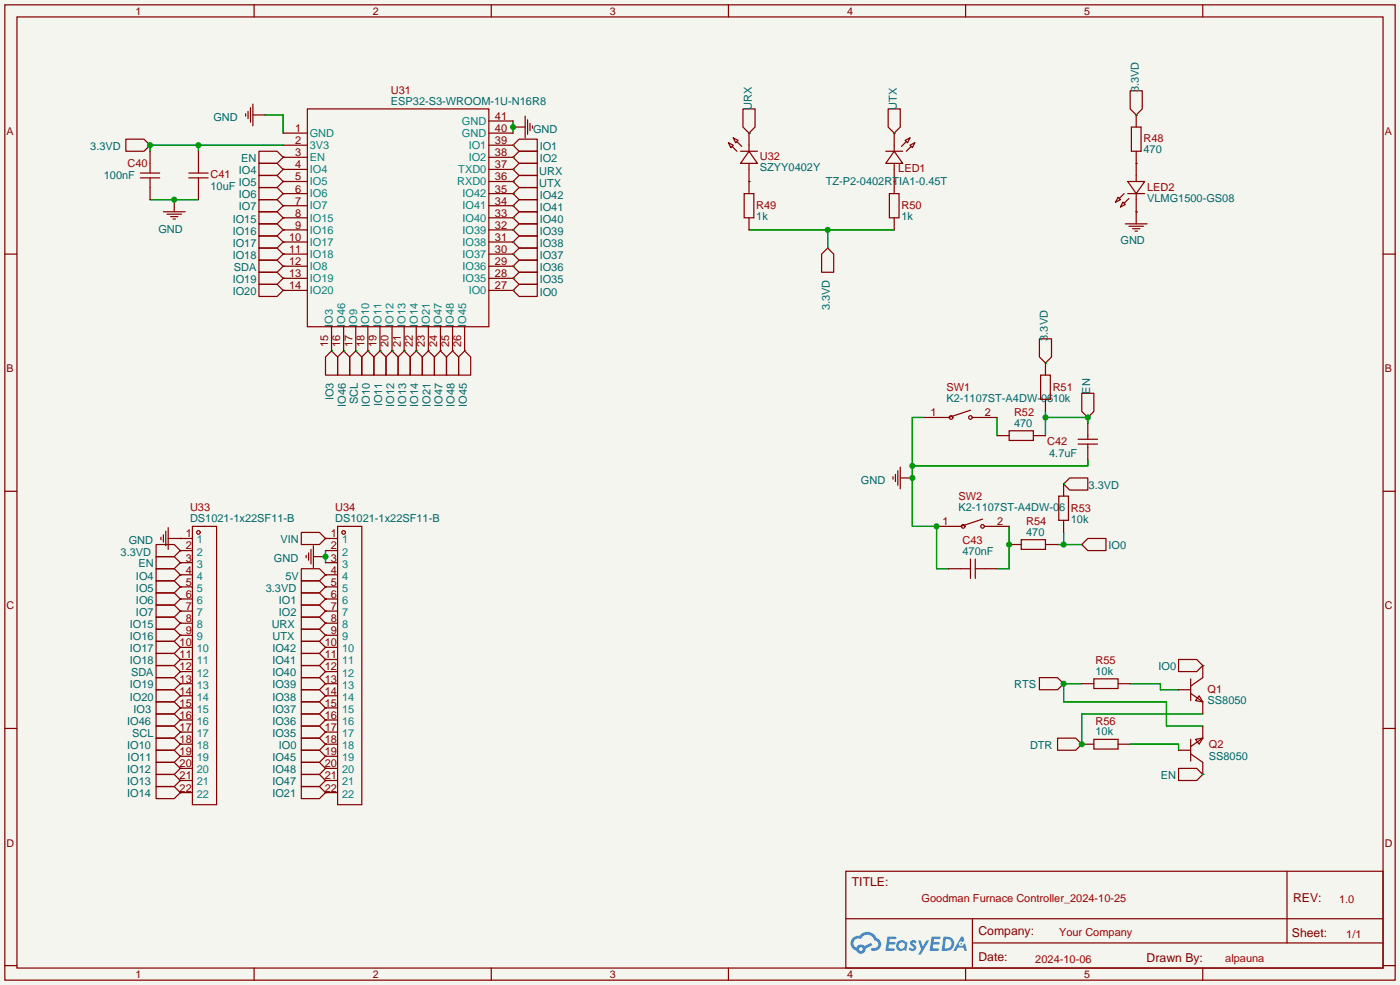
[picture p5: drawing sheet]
<svg xmlns="http://www.w3.org/2000/svg" width="294mm" height="207mm" viewBox="0 0 294 207" stroke-linecap="round" stroke-linejoin="round" font-family="sans-serif">
<path d="M0 0h293.9v206.8h-293.9z" fill="#f5f5f0"/>
<g fill="none" stroke="#850000" stroke-width=".25">
<path d="M1 1h291.9v204.7h-291.9zM3.6 3.6h286.7v199.6h-286.7zM53.3 1v2.6M103.1 1v2.6M152.9 1v2.6M202.7 1v2.6M252.5 1v2.6M1 53.3h2.6M290.3 53.3h2.6M1 103.1h2.6M290.3 103.1h2.6M1 152.9h2.6"/>
<path d="M290.3 152.9h2.6M177.5 182.9h112.8v20.3h-112.8zM177.6 192.8h112.6M204.1 197.9h86.1M204.1 192.8v10.2M270.2 182.9v15M1 202.7h2.6M53.3 203.2v2.5M103.1 203.2v2.5M152.9 203.2v2.5M202.7 203.2v2.5M252.5 203.2v2.5"/>
<path d="M290.3 202.7h2.6"/>
</g>
<g fill="#5487ff">
<path d="M191.2 197.5l.5-.2 .4 .1 .3 .3-.2 .4a.33 .33 0 0 0-.3-.3 .33 .33 0 0 0-.4 .1l.1 .1a.86 .86 0 0 1 .7 .7 .86 .86 0 0 1-.3 .8l-.7 .1-.6-.4 .4-.4 .5 .3 .2-.1v-.2a.88 .88 0 0 1-.6-1.3z"/>
<path d="M192.7 197.4h.6l.4 1.3 .8-1.3h.6l-1.8 3h-.6l.6-1.1z"/>
<path d="M186.3 196.6h1.6l.3 .1-.1 .4h-1.3l-.1 .6h1.1l.2 .3-.3 .3h-1.1l-.1 .8h1.2l.1 .2-.1 .2-1.8 .1z"/>
<path d="M195.6 196.6h1.6l.2 .1v.4h-1.3l-.1 .6h1.1l.2 .3-.3 .3h-1.1l-.1 .8h1.2l.1 .2-.1 .2-1.9 .1z"/>
<path d="M201.7 196.6h.5l.3 .9-.5 .2a.5 .5 0 0 0-.7 .2 .5 .5 0 0 0 .3 .7 .5 .5 0 0 0 .6-.4l.4-.2 .4 1.6h-.6l-.1-.7h-1.2l-.4 .7h-.6z"/>
<path d="M198 196.6l-.4 3h1a1.51 1.51 0 0 0 1.7-1.5 1.51 1.51 0 0 0-1.8-1.5zM198.6 197.1a1.02 1.02 0 0 1 1.1 1.2 1.02 1.02 0 0 1-1.4 .8z"/>
<path d="M188.5 197.6a1.11 1.11 0 0 0-.3 1.6 1.11 1.11 0 0 0 1.6 .2l.5 .2 .2-1.7-.4-.2a1.02 1.02 0 0 0-1.6-.1zM188.6 198.5a.67 .67 0 0 1 1.3 0 .67 .67 0 0 1-1.3 0z"/>
<path d="M179 196.9a1.58 1.58 0 0 0 .8 2.6 1.01 1.01 0 0 0 1.1 .7 1.01 1.01 0 0 0 .8-1.1l1.4-.7-.3-.5-1.3 .7a1.03 1.03 0 0 0-1.7 .3 1 1 0 0 1-.5-1.4 1 1 0 0 1 1.4-.3 1.49 1.49 0 0 1 1.5-1 1.49 1.49 0 0 1 1.4 1.2 .82 .82 0 0 1 .7 1.1 .82 .82 0 0 1-1.2 .5l-.3 .1v.3a1.4 1.4 0 0 0 2-.6 1.4 1.4 0 0 0-.8-1.9 2.19 2.19 0 0 0-3.7-.5l-.8 .1zM180.3 199.2a.4 .4 0 0 1 .8 0 .4 .4 0 0 1-.8 0z"/>
<circle cx="201.8" cy="198.1" r=".19"/>
</g>
<g fill="none" stroke="#850000" stroke-width=".25">
<path d="M237.2 19.1h2.6v3.8l-1.3 1.2-1.3-1.2zM26.4 29.2h3.8l1.3 1.3-1.3 1.3h-3.8zM29.5 36.3h4M29.5 37.3h4M31.5 30.5h.1M31.5 31.8v4.5M31.5 37.3v4.6M39.6 36.3h4.1M39.6 37.3h4.1M41.7 31.8v4.5M41.7 37.3v4.6M51.6 23.9v.5"/>
<path d="M52.1 23.4v1.5M52.6 22.6v3.1M53.1 24.1h2.5M53.1 21.8v4.6M54.4 39.4h3.8l1.2 1.2-1.2 1.3h-3.8zM54.4 36.8h3.8l1.2 1.3-1.2 1.3h-3.8zM54.4 34.3h3.8l1.2 1.3-1.2 1.2h-3.8zM54.4 31.8h3.8l1.2 1.2-1.2 1.3h-3.8zM55.6 24.1h.1M59.4 38.1h.1M59.4 35.6h.1M59.4 33h.1"/>
<path d="M59.4 38.1h5.1M59.4 35.6h5.1M59.4 33h5.1M59.4 30.5h5.1M59.4 27.9h5.1M64.5 22.9h38.1v45.7h-38.1zM102.6 25.4h5.1M102.6 38.1h5.1M102.6 35.6h5.1M102.6 33h5.1M102.6 30.5h5.1M102.6 27.9h5.1"/>
<path d="M107.7 33l1.3-1.2h3.8v2.5h-3.8zM107.7 33h.1M107.7 30.5h.1M107.7 38.1l1.3-1.3h3.8v2.6h-3.8zM107.7 38.1h.1M107.7 35.6h.1M107.7 26.7h.1M107.7 26.7h2.5M109 29.2h3.8v2.6h-3.8l-1.3-1.3zM109 34.3h3.8v2.5h-3.8l-1.3-1.2zM110.2 24.4v4.6M110.7 25.1v3.1"/>
<path d="M111.3 25.9v1.5M111.8 26.4v.5M152.9 30l1 .5-.5 .5zM153.7 30.7l1 1.1M153.9 29l1 .5-.5 .5zM154.7 29.7l1 1M155.4 31.8h3.6M156 22.9h2.5v3.8l-1.3 1.2-1.2-1.2zM157.2 27.9h.1M157.2 31.8l1.8 2.5h-3.6zM157.2 27.9v3.9M157.2 34.3v6.3"/>
<path d="M185.9 31.8h3.6M186.4 22.9h2.6v3.8l-1.3 1.2-1.3-1.2zM187.7 27.9h.1M187.7 31.8l1.8 2.5h-3.6zM187.7 27.9v3.9M187.7 34.3v6.3M190 29.5l1-.5-.5 1zM190.2 29.7l-1 1M191 30.5l1-.5-.5 1zM191.3 30.7l-1.1 1.1M236.7 38.1h3.6l-1.8 2.5zM237.5 26.7h2v5.1h-2z"/>
<path d="M238.5 24.1h.1M238.5 24.1v2.6M238.5 31.8v6.3M34.3 44.5h4.6M35.1 45h3M35.8 45.5h1.5M36.3 46h.5M36.6 41.9h.1M36.6 41.9v2.6M54.4 59.7h3.8l1.2 1.3-1.2 1.2h-3.8zM54.4 57.2h3.8l1.2 1.2-1.2 1.3h-3.8zM54.4 52.1h3.8l1.2 1.2-1.2 1.3h-3.8z"/>
<path d="M54.4 49.5h3.8l1.2 1.3-1.2 1.3h-3.8zM54.4 47h3.8l1.2 1.3-1.2 1.2h-3.8zM54.4 44.5h3.8l1.2 1.2-1.2 1.3h-3.8zM54.4 54.6h3.8l1.2 1.3-1.2 1.3h-3.8zM54.4 41.9h3.8l1.2 1.3-1.2 1.3h-3.8zM59.4 58.4h.1M59.4 53.3h.1M59.4 50.8h.1M59.4 48.3h.1M59.4 45.7h.1M59.4 55.9h.1M59.4 43.2h.1"/>
<path d="M59.4 40.6h.1M59.4 40.6h5.1M59.4 58.4h5.1M59.4 55.9h5.1M59.4 53.3h5.1M59.4 50.8h5.1M59.4 48.3h5.1M59.4 45.7h5.1M59.4 43.2h5.1M102.6 40.6h5.1M102.6 58.4h5.1M102.6 55.9h5.1"/>
<path d="M102.6 53.3h5.1M102.6 50.8h5.1M102.6 48.3h5.1M102.6 45.7h5.1M102.6 43.2h5.1M107.7 58.4l1.3-1.2h3.8v2.5h-3.8zM107.7 58.4h.1M107.7 55.9l1.3-1.3h3.8v2.6h-3.8zM107.7 55.9h.1M107.7 53.3h.1M107.7 50.8l1.3-1.3h3.8v2.6h-3.8zM107.7 50.8h.1"/>
<path d="M107.7 40.6l1.3-1.2h3.8v2.5h-3.8zM107.7 40.6h.1M107.7 43.2l1.3-1.3h3.8v2.6h-3.8zM107.7 43.2h.1M107.7 45.7l1.3-1.2h3.8v2.5h-3.8zM107.7 45.7h.1M107.7 48.3h.1M109 52.1h3.8v2.5h-3.8l-1.3-1.3zM109 47h3.8v2.5h-3.8l-1.3-1.2zM156.2 40.6h2v5.1h-2zM157.2 45.7v2.6M173.7 52.1l1.3 1.2v3.9h-2.5v-3.9z"/>
<path d="M173.7 52.1h.1M186.7 40.6h2v5.1h-2zM187.7 45.7v2.6M234.7 41.4l.5 .5-1 .5zM235.7 42.4l.5 .5-1 .5zM236 40.6l-1.1 1.1M236.2 47h4.6M236.7 40.6h3.6M237 47.5h3M237 41.7l-1 1M237.7 48h1.6M238.3 48.5h.5"/>
<path d="M238.5 44.5h.1M238.5 40.6v6.4M59.4 61h.1M59.4 61h5.1M68.3 74.9l1.3-1.2 1.3 1.2v3.8h-2.6zM69.6 73.7h.1M69.6 68.6v5.1M72.1 73.7l1.3 1.2v3.8h-2.5v-3.8zM72.1 73.7h.1M72.1 68.6v5.1M74.7 73.7l1.2 1.2v3.8h-2.5v-3.8zM74.7 73.7h.1"/>
<path d="M74.7 68.6v5.1M77.2 73.7l1.3 1.2v3.8h-2.6v-3.8zM77.2 73.7h.1M77.2 68.6v5.1M79.8 73.7l1.2 1.2v3.8h-2.5v-3.8zM79.8 73.7h.1M79.8 68.6v5.1M82.3 73.7l1.3 1.2v3.8h-2.6v-3.8zM82.3 73.7h.1M82.3 68.6v5.1M84.8 73.7l1.3 1.2v3.8h-2.5v-3.8zM84.8 73.7h.1"/>
<path d="M84.8 68.6v5.1M87.4 73.7l1.2 1.2v3.8h-2.5v-3.8zM87.4 73.7h.1M87.4 68.6v5.1M89.9 73.7l1.3 1.2v3.8h-2.6v-3.8zM89.9 73.7h.1M89.9 68.6v5.1M92.5 73.7l1.2 1.2v3.8h-2.5v-3.8zM92.5 73.7h.1M92.5 68.6v5.1M95 73.7l1.3 1.2v3.8h-2.6v-3.8zM95 73.7h.1"/>
<path d="M95 68.6v5.1M96.3 74.9l1.2-1.2 1.3 1.2v3.8h-2.5zM97.5 73.7h.1M97.5 68.6v5.1M102.6 61h5.1M107.7 61l1.3-1.3h3.8v2.5h-3.8zM107.7 61h.1M218.2 71.1h2.5v3.8l-1.2 1.3-1.3-1.3zM218.4 78.7h2.1v5.1h-2.1zM219.5 76.2h.1M219.5 76.2v2.5M188 99.6v1.5"/>
<path d="M188.5 98.8v3.1M189 98v4.6M203.7 86.1l-4.6 1.5h-5M204.2 87.6h5.1M209.3 91.4h2.5M211.8 90.4h5.1v2.1h-5.1zM216.9 91.4h2.6M219.5 83.8v2.6M226.3 93.2h4.1M226.3 92.2h4.1M227.1 82.6h2.5v3.8l-1.3 1.2-1.2-1.2zM228.3 87.6h.1"/>
<path d="M228.3 88.9v3.3M228.3 93.2v3.3M32.8 119.4h3.8l1.2 1.3-1.2 1.2h-3.8zM32.8 116.8h3.8l1.2 1.3-1.2 1.3h-3.8zM32.8 114.3h3.8l1.2 1.3-1.2 1.2h-3.8zM33.8 112.8v.5M34.3 112.3v1.5M34.8 111.5v3.1M35.3 113h5.1M35.3 110.7v4.6M37.8 118.1h.1M37.8 115.6h.1"/>
<path d="M37.8 113h.1M37.8 118.1h2.6M37.8 115.6h2.6M40.4 110.5h5.1v58.4h-5.1zM63.2 111.8h3.9l1.2 1.2-1.2 1.3h-3.9zM63.2 119.4h3.9l1.2 1.3-1.2 1.2h-3.9zM64.3 116.6v.5M64.8 116.1v1.5M65.3 115.3v3.1M65.8 116.8h2.5M65.8 114.6v4.5M68.3 113h.1"/>
<path d="M68.3 116.8h.1M68.3 113h2.6M68.3 118.1h2.6M68.3 115.6h2.6M70.9 110.5h5v58.4h-5zM187.5 100.1v.5M189 100.3h2.5M191.5 100.3h.1M199.1 119.4h4.6M203.7 117.3v4.1M204.7 117.3v4.1M204.7 119.4h4.6"/>
<path d="M206.2 109l-4.5 1.5h-5.1M206.8 110.5h5M211.8 114.3h2.6M214.4 113.3h5.1v2h-5.1zM219.5 114.3h2.5M222.2 104.1h2.1v5.1h-2.1zM223.3 101.6h.1M223.3 101.6v2.5M223.3 109.2v2.6M224.5 100.3h3.8v2.6h-3.8l-1.2-1.3zM227.1 114.3l1.2-1.3h3.9v2.6h-3.9zM227.1 114.3h.1"/>
<path d="M32.8 139.7h3.8l1.2 1.3-1.2 1.2h-3.8zM32.8 137.2h3.8l1.2 1.2-1.2 1.3h-3.8zM32.8 134.6h3.8l1.2 1.3-1.2 1.3h-3.8zM32.8 132.1h3.8l1.2 1.3-1.2 1.2h-3.8zM32.8 129.5h3.8l1.2 1.3-1.2 1.3h-3.8zM32.8 127h3.8l1.2 1.3-1.2 1.2h-3.8zM32.8 124.5h3.8l1.2 1.2-1.2 1.3h-3.8zM32.8 121.9h3.8l1.2 1.3-1.2 1.3h-3.8zM37.8 138.4h.1M37.8 135.9h.1M37.8 133.4h.1M37.8 130.8h.1"/>
<path d="M37.8 128.3h.1M37.8 125.7h.1M37.8 123.2h.1M37.8 120.7h.1M37.8 138.4h2.6M37.8 135.9h2.6M37.8 133.4h2.6M37.8 130.8h2.6M37.8 128.3h2.6M37.8 125.7h2.6M37.8 123.2h2.6M37.8 120.7h2.6"/>
<path d="M63.2 121.9h3.9l1.2 1.3-1.2 1.3h-3.9zM63.2 124.5h3.9l1.2 1.2-1.2 1.3h-3.9zM63.2 127h3.9l1.2 1.3-1.2 1.2h-3.9zM63.2 129.5h3.9l1.2 1.3-1.2 1.3h-3.9zM63.2 132.1h3.9l1.2 1.3-1.2 1.2h-3.9zM63.2 134.6h3.9l1.2 1.3-1.2 1.3h-3.9zM63.2 137.2h3.9l1.2 1.2-1.2 1.3h-3.9zM63.2 139.7h3.9l1.2 1.3-1.2 1.2h-3.9zM68.3 120.7h.1M68.3 123.2h.1M68.3 125.7h.1M68.3 128.3h.1"/>
<path d="M68.3 130.8h.1M68.3 133.4h.1M68.3 135.9h.1M68.3 138.4h.1M68.3 138.4h2.6M68.3 135.9h2.6M68.3 133.4h2.6M68.3 130.8h2.6M68.3 128.3h2.6M68.3 125.7h2.6M68.3 123.2h2.6M68.3 120.7h2.6"/>
<path d="M247.4 138.4h3.8l1.3 1.3-1.3 1.3h-3.8zM252.5 139.7h.1M252.5 139.7v2.5l-2.6 1.8M32.8 157.5h3.8l1.2 1.3-1.2 1.2h-3.8zM32.8 154.9h3.8l1.2 1.3-1.2 1.3h-3.8zM32.8 152.4h3.8l1.2 1.3-1.2 1.2h-3.8zM32.8 149.9h3.8l1.2 1.2-1.2 1.3h-3.8zM32.8 147.3h3.8l1.2 1.3-1.2 1.3h-3.8zM32.8 144.8h3.8l1.2 1.3-1.2 1.2h-3.8zM32.8 142.2h3.8l1.2 1.3-1.2 1.3h-3.8zM37.8 158.8h.1M37.8 156.2h.1"/>
<path d="M37.8 153.7h.1M37.8 151.1h.1M37.8 148.6h.1M37.8 146.1h.1M37.8 143.5h.1M37.8 141h.1M37.8 158.8h2.6M37.8 156.2h2.6M37.8 153.7h2.6M37.8 151.1h2.6M37.8 148.6h2.6M37.8 146.1h2.6"/>
<path d="M37.8 143.5h2.6M37.8 141h2.6M63.2 142.2h3.9l1.2 1.3-1.2 1.3h-3.9zM63.2 144.8h3.9l1.2 1.3-1.2 1.2h-3.9zM63.2 147.3h3.9l1.2 1.3-1.2 1.3h-3.9zM63.2 149.9h3.9l1.2 1.2-1.2 1.3h-3.9zM63.2 152.4h3.9l1.2 1.3-1.2 1.2h-3.9zM63.2 154.9h3.9l1.2 1.3-1.2 1.3h-3.9zM63.2 157.5h3.9l1.2 1.3-1.2 1.2h-3.9zM68.3 141h.1M68.3 143.5h.1M68.3 146.1h.1"/>
<path d="M68.3 148.6h.1M68.3 151.1h.1M68.3 153.7h.1M68.3 156.2h.1M68.3 158.8h.1M68.3 158.8h2.6M68.3 156.2h2.6M68.3 153.7h2.6M68.3 151.1h2.6M68.3 148.6h2.6M68.3 146.1h2.6M68.3 143.5h2.6"/>
<path d="M68.3 141h2.6M218.2 142.2h3.8l1.3 1.3-1.3 1.3h-3.8zM222 154.9h3.8l1.3 1.3-1.3 1.3h-3.8zM223.3 143.5h.1M227.1 156.2h.1M227.1 156.2h2.5M227.1 143.5h2.5M229.6 142.5h5.1v2h-5.1zM229.6 155.2h5.1v2h-5.1zM234.7 156.2h2.5M234.7 143.5h2.5M247.4 144.8h2.5"/>
<path d="M247.4 157.5h2.5M249.9 158.2l2.6 1.8v2.6M249.9 145.5l2.6 1.8M249.9 142.5v4.6M249.9 155.2v4.6M251 155.2l1.5-.3-.8 1.3zM251.7 146.1l.8 1.2-1.5-.2zM252.5 147.3v2.6M252.5 152.4v2.5M252.5 154.9l-2.6 1.8M32.8 165.1h3.8l1.2 1.3-1.2 1.2h-3.8zM32.8 162.6h3.8l1.2 1.2-1.2 1.3h-3.8z"/>
<path d="M32.8 160h3.8l1.2 1.3-1.2 1.3h-3.8zM37.8 166.4h.1M37.8 163.8h.1M37.8 161.3h.1M37.8 166.4h2.6M37.8 163.8h2.6M37.8 161.3h2.6M63.2 160h3.9l1.2 1.3-1.2 1.3h-3.9zM63.2 162.6h3.9l1.2 1.2-1.2 1.3h-3.9zM63.2 165.1h3.9l1.2 1.3-1.2 1.2h-3.9zM68.3 161.3h.1M68.3 163.8h.1"/>
<path d="M68.3 166.4h.1M68.3 166.4h2.6M68.3 163.8h2.6M68.3 161.3h2.6M247.4 161.3h3.8l1.3 1.3-1.3 1.2h-3.8zM252.5 162.6h.1"/>
<circle cx="199.6" cy="87.6" r=".38"/>
<circle cx="203.7" cy="87.6" r=".38"/>
<circle cx="41.7" cy="111.8" r=".38"/>
<circle cx="72.1" cy="111.8" r=".38"/>
<circle cx="202.2" cy="110.5" r=".38"/>
<circle cx="206.2" cy="110.5" r=".38"/>
</g>
<g fill="none" stroke="#009600" stroke-width=".25">
<path d="M41.7 30.5v1.3M55.6 24.1h3.8v3.8M59.4 38.1h.1M59.4 35.6h.1M59.4 33h.1M59.4 30.5h-27.9v1.3M107.7 33h.1M107.7 30.5h.1M107.7 38.1h.1M107.7 35.6h.1M107.7 25.4v2.5M157.2 38.1h.1"/>
<path d="M157.2 27.9h.1M187.7 38.1h.1M187.7 27.9h.1M238.5 24.1h.1M238.5 34.3h.1M31.5 41.9h10.2M59.4 58.4h.1M59.4 53.3h.1M59.4 50.8h.1M59.4 48.3h.1M59.4 45.7h.1M59.4 55.9h.1"/>
<path d="M59.4 43.2h.1M59.4 40.6h.1M107.7 58.4h.1M107.7 55.9h.1M107.7 53.3h.1M107.7 50.8h.1M107.7 40.6h.1M107.7 43.2h.1M107.7 45.7h.1M107.7 48.3h.1M157.2 48.3h30.5M173.7 48.3v3.8"/>
<path d="M238.5 44.5h.1M59.4 61h.1M69.6 73.7h.1M72.1 73.7h.1M74.7 73.7h.1M77.2 73.7h.1M79.8 73.7h.1M82.3 73.7h.1M84.8 73.7h.1M87.4 73.7h.1M89.9 73.7h.1M92.5 73.7h.1"/>
<path d="M95 73.7h.1M97.5 73.7h.1M107.7 61h.1M219.5 76.2h.1M194.1 87.6h-2.6v22.9h5.1v8.9h2.5M209.3 87.6v3.8M219.5 87.6h8.8v1.3M219.5 86.4v5M228.3 96.5v1.3h-36.8M37.8 118.1h.1M37.8 115.6h.1M37.8 113h.1"/>
<path d="M68.3 113h.1M68.3 115.6v2.5M211.8 110.5v8.9h-2.5M222 114.3h5.1M223.3 101.6h.1M223.3 111.8v2.5M37.8 138.4h.1M37.8 135.9h.1M37.8 133.4h.1M37.8 130.8h.1M37.8 128.3h.1M37.8 125.7h.1"/>
<path d="M37.8 123.2h.1M37.8 120.7h.1M68.3 120.7h.1M68.3 123.2h.1M68.3 125.7h.1M68.3 128.3h.1M68.3 130.8h.1M68.3 133.4h.1M68.3 135.9h.1M68.3 138.4h.1M252.5 139.7h.1M37.8 158.8h.1"/>
<path d="M37.8 156.2h.1M37.8 153.7h.1M37.8 151.1h.1M37.8 148.6h.1M37.8 146.1h.1M37.8 143.5h.1M37.8 141h.1M68.3 141h.1M68.3 143.5h.1M68.3 146.1h.1M68.3 148.6h.1M68.3 151.1h.1"/>
<path d="M68.3 153.7h.1M68.3 156.2h.1M68.3 158.8h.1M227.1 143.5h-3.8v3.8h21.6v5.1h7.6M237.2 143.5h6.4v1.3h3.8M237.2 156.2h10.2v1.3M252.5 149.9h-25.4v6.3M37.8 166.4h.1M37.8 163.8h.1M37.8 161.3h.1M68.3 161.3h.1M68.3 163.8h.1"/>
<path d="M68.3 166.4h.1M252.5 162.6h.1"/>
</g>
<g fill="#009600">
<circle cx="68.3" cy="116.8" r=".63"/>
<circle cx="41.7" cy="30.5" r=".63"/>
<circle cx="31.5" cy="30.5" r=".63"/>
<circle cx="36.6" cy="41.9" r=".63"/>
<circle cx="107.7" cy="26.7" r=".63"/>
<circle cx="223.3" cy="143.5" r=".63"/>
<circle cx="227.1" cy="156.2" r=".63"/>
<circle cx="173.7" cy="48.3" r=".63"/>
<circle cx="196.6" cy="110.5" r=".63"/>
<circle cx="191.5" cy="100.3" r=".63"/>
<circle cx="191.5" cy="97.8" r=".63"/>
<circle cx="211.8" cy="114.3" r=".63"/>
<circle cx="223.3" cy="114.3" r=".63"/>
<circle cx="228.3" cy="87.6" r=".63"/>
<circle cx="219.5" cy="87.6" r=".63"/>
</g>
<g font-size="2.6" fill="#840000">
<text x="178.8" y="186.1">TITLE:</text>
<text x="271.4" y="189.4">REV:</text>
<text x="205.4" y="196.3">Company:</text>
<text x="271.2" y="196.7">Sheet:</text>
<text x="205.4" y="201.8">Date:</text>
<text x="240.7" y="201.9">Drawn By:</text>
</g>
<g font-size="2.3" fill="#a90000">
<text x="82.1" y="19.6">U31</text>
<text x="240" y="29.8">R48</text>
<text x="26.8" y="35">C40</text>
<text x="159.5" y="33.7">U32</text>
<text x="44.2" y="37.5">C41</text>
<text x="188.6" y="36.2">LED1</text>
<text x="240.8" y="40">LED2</text>
<text x="158.7" y="43.8">R49</text>
<text x="189.2" y="43.8">R50</text>
<text x="198.6" y="82">SW1</text>
<text x="221" y="82">R51</text>
<text x="212.9" y="87.3">R52</text>
<text x="219.8" y="93.5">C42</text>
<text x="39.9" y="107.3">U33</text>
<text x="70.4" y="107.3">U34</text>
<text x="201.2" y="104.9">SW2</text>
<text x="224.8" y="107.4">R53</text>
<text x="215.4" y="110.2">R54</text>
<text x="202" y="114.1">C43</text>
<text x="230" y="139.4">R55</text>
<text x="253.5" y="145.4">Q1</text>
<text x="230" y="152.1">R56</text>
<text x="253.7" y="157">Q2</text>
<text x="193.5" y="189.4">Goodman Furnace Controller_2024-10-25</text>
<text x="281.1" y="189.5">1.0</text>
<text x="222.3" y="196.4">Your Company</text>
<text x="282.6" y="197">1/1</text>
<text x="217.3" y="202">2024-10-06</text>
<text x="257.2" y="202">alpauna</text>
</g>
<g font-size="2.3" fill="#006464">
<text x="82.1" y="22">ESP32-S3-WROOM-1U-N16R8</text>
<text x="157.8" y="23" transform="rotate(-90 157.8 23)">URX</text>
<text x="188.3" y="23" transform="rotate(-90 188.3 23)">UTX</text>
<text x="239" y="19.4" transform="rotate(-90 239 19.4)">3.3VD</text>
<text x="44.8" y="25.3">GND</text>
<text x="111.9" y="27.9">GND</text>
<text x="19" y="31.5">3.3VD</text>
<text x="50.6" y="34">EN</text>
<text x="113.3" y="34.1">IO2</text>
<text x="113.3" y="31.5">IO1</text>
<text x="159.5" y="36">SZYY0402Y</text>
<text x="240" y="32.2">470</text>
<text x="21.8" y="37.6">100nF</text>
<text x="44.2" y="39.8">10uF</text>
<text x="50.1" y="41.6">IO6</text>
<text x="50.1" y="39.1">IO5</text>
<text x="50.1" y="36.6">IO4</text>
<text x="113.2" y="39.2">UTX</text>
<text x="113.2" y="36.7">URX</text>
<text x="113.3" y="41.7">IO42</text>
<text x="173.3" y="38.7">TZ-P2-0402RTIA1-0.45T</text>
<text x="48.8" y="46.7">IO15</text>
<text x="50.1" y="44.2">IO7</text>
<text x="113.3" y="44.2">IO41</text>
<text x="113.3" y="46.8">IO40</text>
<text x="158.7" y="46.2">1k</text>
<text x="189.2" y="46.2">1k</text>
<text x="240.8" y="42.3">VLMG1500-GS08</text>
<text x="33.2" y="48.9">GND</text>
<text x="48.8" y="51.8">IO17</text>
<text x="48.8" y="49.3">IO16</text>
<text x="113.3" y="51.9">IO38</text>
<text x="113.3" y="49.3">IO39</text>
<text x="235.2" y="51.2">GND</text>
<text x="48.8" y="59.4">IO19</text>
<text x="48.8" y="54.3">IO18</text>
<text x="49.1" y="56.9">SDA</text>
<text x="113.3" y="59.5">IO35</text>
<text x="113.3" y="56.9">IO36</text>
<text x="113.3" y="54.4">IO37</text>
<text x="48.8" y="62">IO20</text>
<text x="113.3" y="62">IO0</text>
<text x="174.2" y="65.2" transform="rotate(-90 174.2 65.2)">3.3VD</text>
<text x="219.9" y="71.5" transform="rotate(-90 219.9 71.5)">3.3VD</text>
<text x="228.8" y="82.6" transform="rotate(-90 228.8 82.6)">EN</text>
<text x="70" y="84" transform="rotate(-90 70 84)">IO3</text>
<text x="72.6" y="85.4" transform="rotate(-90 72.6 85.4)">IO46</text>
<text x="75.1" y="84.8" transform="rotate(-90 75.1 84.8)">SCL</text>
<text x="77.6" y="85.4" transform="rotate(-90 77.6 85.4)">IO10</text>
<text x="80.2" y="85.3" transform="rotate(-90 80.2 85.3)">IO11</text>
<text x="82.7" y="85.4" transform="rotate(-90 82.7 85.4)">IO12</text>
<text x="85.3" y="85.4" transform="rotate(-90 85.3 85.4)">IO13</text>
<text x="87.8" y="85.4" transform="rotate(-90 87.8 85.4)">IO14</text>
<text x="90.3" y="85.4" transform="rotate(-90 90.3 85.4)">IO21</text>
<text x="92.9" y="85.4" transform="rotate(-90 92.9 85.4)">IO47</text>
<text x="95.4" y="85.4" transform="rotate(-90 95.4 85.4)">IO48</text>
<text x="98" y="85.4" transform="rotate(-90 98 85.4)">IO45</text>
<text x="198.6" y="84.3">K2-1107ST-A4DW-0610k</text>
<text x="212.9" y="89.5">470</text>
<text x="180.7" y="101.5">GND</text>
<text x="220.2" y="96">4.7uF</text>
<text x="201.2" y="107.2">K2-1107ST-A4DW-06</text>
<text x="228.5" y="102.6">3.3VD</text>
<text x="39.9" y="109.6">DS1021-1x22SF11-B</text>
<text x="70.4" y="109.6">DS1021-1x22SF11-B</text>
<text x="215.4" y="112.4">470</text>
<text x="224.8" y="109.7">10k</text>
<text x="25.3" y="116.6">3.3VD</text>
<text x="27" y="114.2">GND</text>
<text x="29.1" y="119.1">EN</text>
<text x="57.5" y="118">GND</text>
<text x="58.9" y="114">VIN</text>
<text x="202" y="116.5">470nF</text>
<text x="232.7" y="115.3">IO0</text>
<text x="28.5" y="124.2">IO5</text>
<text x="28.5" y="121.6">IO4</text>
<text x="55.8" y="124.2">3.3VD</text>
<text x="59.9" y="121.6">5V</text>
<text x="27.3" y="131.8">IO15</text>
<text x="28.5" y="129.3">IO7</text>
<text x="28.5" y="126.7">IO6</text>
<text x="57" y="131.7">URX</text>
<text x="58.5" y="126.7">IO1</text>
<text x="58.5" y="129.3">IO2</text>
<text x="27.3" y="136.9">IO17</text>
<text x="27.3" y="134.3">IO16</text>
<text x="57.2" y="136.9">IO42</text>
<text x="57.2" y="134.3">UTX</text>
<text x="27.3" y="139.4">IO18</text>
<text x="27.5" y="142">SDA</text>
<text x="57.2" y="139.4">IO41</text>
<text x="57.2" y="142">IO40</text>
<text x="230" y="141.6">10k</text>
<text x="243.2" y="140.7">IO0</text>
<text x="27.3" y="147.1">IO20</text>
<text x="27.3" y="144.5">IO19</text>
<text x="28" y="149.6">IO3</text>
<text x="57.2" y="144.5">IO39</text>
<text x="57.2" y="147">IO38</text>
<text x="57.2" y="149.6">IO37</text>
<text x="212.9" y="144.4">RTS</text>
<text x="253.5" y="147.8">SS8050</text>
<text x="26.7" y="152.1">IO46</text>
<text x="27.8" y="154.7">SCL</text>
<text x="57.2" y="152.1">IO36</text>
<text x="57.2" y="154.7">IO35</text>
<text x="230" y="154.3">10k</text>
<text x="26.7" y="157.2">IO10</text>
<text x="26.8" y="159.7">IO11</text>
<text x="57.2" y="159.7">IO45</text>
<text x="58.5" y="157.2">IO0</text>
<text x="216.2" y="157.2">DTR</text>
<text x="253.7" y="159.6">SS8050</text>
<text x="26.7" y="167.4">IO14</text>
<text x="26.7" y="164.8">IO13</text>
<text x="26.7" y="162.3">IO12</text>
<text x="57.2" y="162.3">IO48</text>
<text x="57.2" y="164.8">IO47</text>
<text x="57.2" y="167.4">IO21</text>
<text x="243.7" y="163.5">EN</text>
</g>
<g font-size="2.3" fill="#840000">
<text x="62" y="27.7">1</text>
<text x="103.9" y="25.2">41</text>
<text x="103.9" y="27.7">40</text>
<text x="62" y="35.3">4</text>
<text x="62" y="32.8">3</text>
<text x="62" y="30.3">2</text>
<text x="103.9" y="35.3">37</text>
<text x="103.9" y="32.8">38</text>
<text x="103.9" y="30.3">39</text>
<text x="62" y="40.4">6</text>
<text x="62" y="37.9">5</text>
<text x="103.9" y="40.4">35</text>
<text x="103.9" y="37.9">36</text>
<text x="62" y="45.5">8</text>
<text x="62" y="43">7</text>
<text x="103.9" y="45.5">33</text>
<text x="103.9" y="43">34</text>
<text x="60.7" y="53.1">11</text>
<text x="60.7" y="50.6">10</text>
<text x="62" y="48">9</text>
<text x="103.9" y="53.1">30</text>
<text x="103.9" y="50.6">31</text>
<text x="103.9" y="48">32</text>
<text x="60.7" y="58.2">13</text>
<text x="60.7" y="55.7">12</text>
<text x="103.9" y="58.2">28</text>
<text x="103.9" y="55.7">29</text>
<text x="60.7" y="60.7">14</text>
<text x="103.9" y="60.7">27</text>
<text x="68.9" y="72.9" transform="rotate(-90 68.9 72.9)">15</text>
<text x="71.4" y="72.9" transform="rotate(-90 71.4 72.9)">16</text>
<text x="74" y="72.9" transform="rotate(-90 74 72.9)">17</text>
<text x="76.5" y="72.9" transform="rotate(-90 76.5 72.9)">18</text>
<text x="79" y="72.9" transform="rotate(-90 79 72.9)">19</text>
<text x="81.6" y="72.9" transform="rotate(-90 81.6 72.9)">20</text>
<text x="84.1" y="72.9" transform="rotate(-90 84.1 72.9)">21</text>
<text x="86.7" y="72.9" transform="rotate(-90 86.7 72.9)">22</text>
<text x="89.2" y="72.9" transform="rotate(-90 89.2 72.9)">23</text>
<text x="91.7" y="72.9" transform="rotate(-90 91.7 72.9)">24</text>
<text x="94.3" y="72.9" transform="rotate(-90 94.3 72.9)">25</text>
<text x="96.8" y="72.9" transform="rotate(-90 96.8 72.9)">26</text>
<text x="195.3" y="87.4">1</text>
<text x="206.8" y="87.4">2</text>
<text x="39" y="112.8">1</text>
<text x="69.5" y="112.8">1</text>
<text x="197.9" y="110.3">1</text>
<text x="209.3" y="110.3">2</text>
<text x="39" y="117.9">3</text>
<text x="39" y="115.3">2</text>
<text x="69.5" y="117.9">3</text>
<text x="69.5" y="115.3">2</text>
<text x="39" y="125.5">6</text>
<text x="39" y="123">5</text>
<text x="39" y="120.4">4</text>
<text x="69.5" y="125.5">6</text>
<text x="69.5" y="123">5</text>
<text x="69.5" y="120.4">4</text>
<text x="39" y="130.6">8</text>
<text x="39" y="128">7</text>
<text x="69.5" y="130.6">8</text>
<text x="69.5" y="128">7</text>
<text x="37.7" y="135.7">10</text>
<text x="39" y="133.1">9</text>
<text x="68.2" y="135.7">10</text>
<text x="69.5" y="133.1">9</text>
<text x="37.7" y="143.3">13</text>
<text x="37.7" y="140.7">12</text>
<text x="37.7" y="138.2">11</text>
<text x="68.2" y="143.3">13</text>
<text x="68.2" y="140.7">12</text>
<text x="68.2" y="138.2">11</text>
<text x="37.7" y="148.4">15</text>
<text x="37.7" y="145.8">14</text>
<text x="68.2" y="148.4">15</text>
<text x="68.2" y="145.8">14</text>
<text x="37.7" y="156">18</text>
<text x="37.7" y="153.4">17</text>
<text x="37.7" y="150.9">16</text>
<text x="68.2" y="156">18</text>
<text x="68.2" y="153.4">17</text>
<text x="68.2" y="150.9">16</text>
<text x="37.7" y="161.1">20</text>
<text x="37.7" y="158.5">19</text>
<text x="68.2" y="161.1">20</text>
<text x="68.2" y="158.5">19</text>
<text x="37.7" y="166.1">22</text>
<text x="37.7" y="163.6">21</text>
<text x="68.2" y="166.1">22</text>
<text x="68.2" y="163.6">21</text>
</g>
<g font-size="2.3" fill="#008484">
<text x="65" y="28.7">GND</text>
<text x="97" y="26.2">GND</text>
<text x="97" y="28.7">GND</text>
<text x="65" y="33.8">EN</text>
<text x="65" y="31.3">3V3</text>
<text x="98.4" y="33.8">IO2</text>
<text x="98.4" y="31.3">IO1</text>
<text x="65" y="41.4">IO6</text>
<text x="65" y="38.9">IO5</text>
<text x="65" y="36.3">IO4</text>
<text x="95.9" y="38.9">RXD0</text>
<text x="96.2" y="36.3">TXD0</text>
<text x="97.1" y="41.4">IO42</text>
<text x="65" y="46.5">IO15</text>
<text x="65" y="44">IO7</text>
<text x="97.1" y="46.5">IO40</text>
<text x="97.1" y="44">IO41</text>
<text x="65" y="51.6">IO17</text>
<text x="65" y="49">IO16</text>
<text x="97.1" y="51.6">IO38</text>
<text x="97.1" y="49">IO39</text>
<text x="65" y="59.2">IO19</text>
<text x="65" y="56.7">IO8</text>
<text x="65" y="54.1">IO18</text>
<text x="97.1" y="59.2">IO35</text>
<text x="97.1" y="56.7">IO36</text>
<text x="97.1" y="54.1">IO37</text>
<text x="65" y="61.7">IO20</text>
<text x="98.4" y="61.7">IO0</text>
<text x="69.9" y="68.6" transform="rotate(-90 69.9 68.6)">IO3</text>
<text x="72.4" y="68.6" transform="rotate(-90 72.4 68.6)">IO46</text>
<text x="75" y="68.6" transform="rotate(-90 75 68.6)">IO9</text>
<text x="77.5" y="68.6" transform="rotate(-90 77.5 68.6)">IO10</text>
<text x="80.1" y="68.6" transform="rotate(-90 80.1 68.6)">IO11</text>
<text x="82.6" y="68.6" transform="rotate(-90 82.6 68.6)">IO12</text>
<text x="85.1" y="68.6" transform="rotate(-90 85.1 68.6)">IO13</text>
<text x="87.7" y="68.6" transform="rotate(-90 87.7 68.6)">IO14</text>
<text x="90.2" y="68.6" transform="rotate(-90 90.2 68.6)">IO21</text>
<text x="92.8" y="68.6" transform="rotate(-90 92.8 68.6)">IO47</text>
<text x="95.3" y="68.6" transform="rotate(-90 95.3 68.6)">IO48</text>
<text x="97.8" y="68.6" transform="rotate(-90 97.8 68.6)">IO45</text>
<text x="41.3" y="119.2">3</text>
<text x="41.3" y="116.6">2</text>
<text x="41.3" y="114.1">1</text>
<text x="71.8" y="119.2">3</text>
<text x="71.8" y="116.6">2</text>
<text x="71.8" y="114.1">1</text>
<text x="41.3" y="124.2">5</text>
<text x="41.3" y="121.7">4</text>
<text x="71.8" y="124.2">5</text>
<text x="71.8" y="121.7">4</text>
<text x="41.3" y="131.9">8</text>
<text x="41.3" y="129.3">7</text>
<text x="41.3" y="126.8">6</text>
<text x="71.8" y="131.9">8</text>
<text x="71.8" y="129.3">7</text>
<text x="71.8" y="126.8">6</text>
<text x="41.3" y="136.9">10</text>
<text x="41.3" y="134.4">9</text>
<text x="71.8" y="136.9">10</text>
<text x="71.8" y="134.4">9</text>
<text x="41.3" y="142">12</text>
<text x="41.3" y="139.5">11</text>
<text x="71.8" y="142">12</text>
<text x="71.8" y="139.5">11</text>
<text x="41.3" y="149.6">15</text>
<text x="41.3" y="147.1">14</text>
<text x="41.3" y="144.6">13</text>
<text x="71.8" y="149.6">15</text>
<text x="71.8" y="147.1">14</text>
<text x="71.8" y="144.6">13</text>
<text x="41.3" y="154.7">17</text>
<text x="41.3" y="152.2">16</text>
<text x="71.8" y="154.7">17</text>
<text x="71.8" y="152.2">16</text>
<text x="41.3" y="159.8">19</text>
<text x="41.3" y="157.3">18</text>
<text x="71.8" y="159.8">19</text>
<text x="71.8" y="157.3">18</text>
<text x="41.3" y="167.4">22</text>
<text x="41.3" y="164.9">21</text>
<text x="41.3" y="162.3">20</text>
<text x="71.8" y="167.4">22</text>
<text x="71.8" y="164.9">21</text>
<text x="71.8" y="162.3">20</text>
</g>
<g font-size="2.2" fill="#840000">
<text x="28.4" y="3.1">1</text>
<text x="78.2" y="3.1">2</text>
<text x="128" y="3.1">3</text>
<text x="177.8" y="3.1">4</text>
<text x="227.6" y="3.1">5</text>
<text x="1.4" y="28.3">A</text>
<text x="290.7" y="28.3">A</text>
<text x="1.4" y="78.1">B</text>
<text x="290.7" y="78.1">B</text>
<text x="1.4" y="127.9">C</text>
<text x="290.7" y="127.9">C</text>
<text x="1.4" y="177.7">D</text>
<text x="290.7" y="177.7">D</text>
<text x="28.4" y="205.3">1</text>
<text x="78.2" y="205.3">2</text>
<text x="128" y="205.3">3</text>
<text x="177.8" y="205.3">4</text>
<text x="227.6" y="205.3">5</text>
</g>
</svg>
